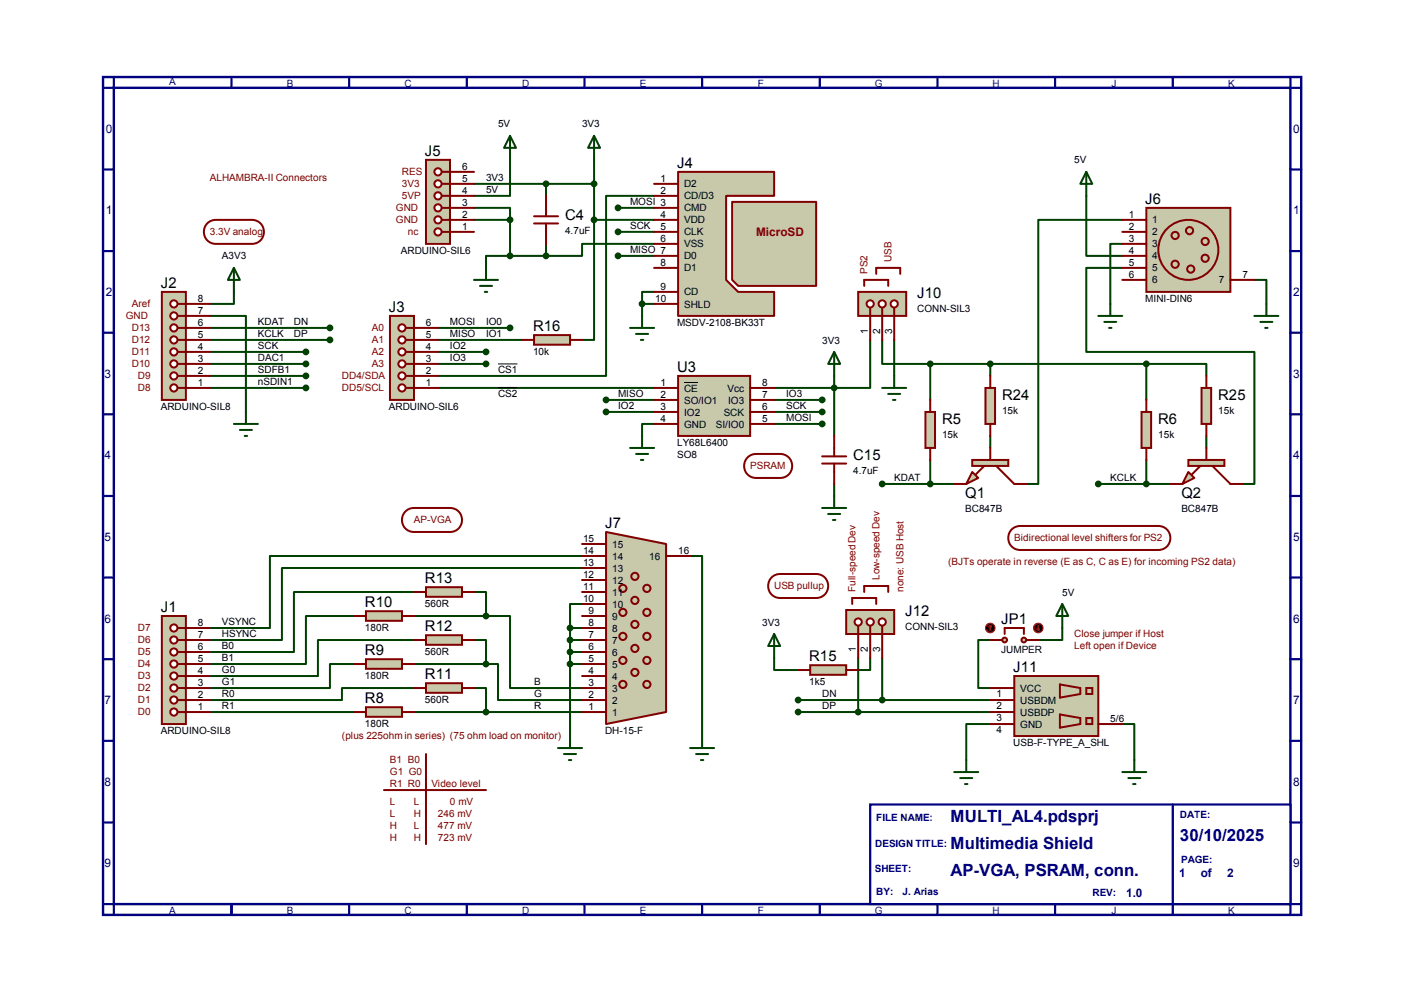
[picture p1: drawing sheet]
<svg xmlns="http://www.w3.org/2000/svg" width="297mm" height="210mm" viewBox="0 0 297 210" stroke-linecap="round" stroke-linejoin="round" font-family="sans-serif">
<path d="M21.8 16.3h253.5v177.3h-253.5zM24.1 18.6h248.9v172.7h-248.9z" fill="none" stroke="#000080" stroke-width=".51"/>
<path d="M24.1 16.3v2.3h-2.3M49 16.3v2.3" fill="none" stroke="#000080" stroke-width=".47"/>
<path d="M184.1 170.2h88.9v21.1h-88.9z" fill="#fff"/>
<g fill="none" stroke="#000080" stroke-width=".47">
<path d="M73.9 16.3v2.3M98.8 16.3v2.3M123.7 16.3v2.3M148.5 16.3v2.3M173.4 16.3v2.3M198.3 16.3v2.3M223.2 16.3v2.3M248.1 16.3v2.3M273 16.3v2.3h2.3M21.8 35.9h2.3M273 35.9h2.3M21.8 53.1h2.3"/>
<path d="M273 53.1h2.3M21.8 70.4h2.3M273 70.4h2.3M21.8 87.7h2.3M273 87.7h2.3M21.8 104.9h2.3M273 104.9h2.3M21.8 122.2h2.3M21.8 139.5h2.3M273 122.2h2.3M273 139.5h2.3M21.8 156.8h2.3"/>
<path d="M273 156.8h2.3M21.8 174h2.3M184.1 170.2h88.9v21.1h-88.9zM248.1 170.2v23.4M273 174h2.3M21.8 191.3h2.3v2.3M49 191.3v2.3M73.9 191.3v2.3M98.8 191.3v2.3M123.7 191.3v2.3M148.5 191.3v2.3M173.4 191.3v2.3"/>
<path d="M198.3 191.3v2.3M223.2 191.3v2.3M275.3 191.3h-2.3v2.3"/>
</g>
<g fill="none" stroke="#004000" stroke-width=".42">
<path d="M100.3 38.9h25.4M107.9 33.8v7.6h-7.6M115.5 38.9v2.5M125.7 33.8v12.7M100.3 44h7.6v2.5M100.3 46.5h7.6M107.9 54.1h-5.1v2.6M107.9 54.1h7.6M107.9 46.5v7.6M115.5 51.6v2.5M125.7 46.5v25.4h-2.6M125.7 46.5h12.7"/>
<path d="M130.8 44h7.6M130.8 49.1h7.6M130.8 54.1h7.6M138.4 41.4h-10.2v38.1h-35.5M138.4 51.6h-15.3v2.5h-7.6M229.8 41.4v12.7h7.6M237.4 51.6h-2.5v12.7M237.4 46.5h-17.7v55.9h-2.6M237.4 56.7h-7.6v17.8h35.6v27.9h-2.6M265.4 59.2h2.5v5.1M44.4 66.8h7.6v20.4M44.4 79.5h20.3"/>
<path d="M44.4 77h20.3M44.4 69.4h25.4M44.4 71.9h25.4M44.4 74.5h20.3M49.5 61.8v2.5h-5.1M92.7 77h10.1M92.7 69.4h15.2M92.7 71.9h17.7M92.7 74.5h10.1M135.8 64.3v2.5M135.8 64.3h2.6M138.4 61.8h-2.6v2.5"/>
<path d="M176.5 79.5v12.7M184.1 71.9v10.2h-20.3M186.6 71.9v5.1h10.2M189.2 71.9v7.6M196.8 77h45.7M196.8 77v7.6M209.5 77v2.5M242.5 77h12.7v2.5M242.5 77v7.6M44.4 82.1h20.3M92.7 82.1h45.7M128.2 84.6h10.2"/>
<path d="M128.2 87.2h10.2M138.4 89.7h-2.6v2.5M163.8 84.6h10.1M163.8 89.7h10.1M163.8 87.2h10.1M196.8 97.3v5.1M209.5 92.2v2.6M242.5 97.3v5.1M255.2 92.2v2.6M123.1 117.6h-66v15.3h-12.7M146 117.6h2.5v38.1M176.5 102.4v2.5"/>
<path d="M186.6 102.4h15.3M232.4 102.4h15.2M74.9 130.3h-10.2v10.2h-20.3M87.6 135.4h-20.3v7.6h-22.9M87.6 125.3h-25.4v12.7h-17.8M87.6 130.3h15.2M100.3 135.4h2.5v5.1M100.3 125.3h2.5v5M102.8 130.3h5.1v15.3h15.2M120.6 132.9h2.5M120.6 132.9v22.8M120.6 135.4h2.5"/>
<path d="M120.6 138h2.5M123.1 120.2h-63.5v15.2h-15.2M123.1 127.8h-2.5v5.1M163.8 139.2v2.6h5.1M181.6 139.2v11.5M184.1 139.2v2.6h-2.5M186.6 139.2v8.9M209.5 135.4h-2.5v10.2h2.5M224.7 132.9v2.5h-5M44.4 150.7h30.5M74.9 140.5h-5.1v5.1h-25.4M87.6 145.6h-15.3v2.5h-27.9"/>
<path d="M87.6 150.7h35.5M87.6 140.5h15.2M100.3 145.6h2.5v5.1M102.8 140.5h2.6v7.6h17.7M120.6 140.5h2.5M168.9 150.7h40.6M168.9 148.1h40.6M209.5 153.2h-5.1v7.6M237.4 153.2h2.6v7.6"/>
</g>
<path d="M105.4 77h4.1M105.4 82.1h4.1" fill="none" stroke="#010101" stroke-width=".21"/>
<path d="M34.2 130.3h5.1v22.9h-5.1z" fill="#c8c8aa"/>
<path d="M34.2 130.3h5.1v22.9h-5.1zM37.5 150.7h1.8" fill="none" stroke="#800000" stroke-width=".42"/>
<circle cx="36.8" cy="150.7" r=".76" fill="#fff"/>
<g fill="none" stroke="#800000" stroke-width=".42">
<path d="M37.5 148.1h1.8"/>
<circle cx="36.8" cy="150.7" r=".76"/>
</g>
<circle cx="36.8" cy="148.1" r=".76" fill="#fff"/>
<g fill="none" stroke="#800000" stroke-width=".42">
<path d="M37.5 145.6h1.8"/>
<circle cx="36.8" cy="148.1" r=".76"/>
</g>
<circle cx="36.8" cy="145.6" r=".76" fill="#fff"/>
<g fill="none" stroke="#800000" stroke-width=".42">
<path d="M37.5 143h1.8"/>
<circle cx="36.8" cy="145.6" r=".76"/>
</g>
<circle cx="36.8" cy="143" r=".76" fill="#fff"/>
<g fill="none" stroke="#800000" stroke-width=".42">
<path d="M37.5 140.5h1.8"/>
<circle cx="36.8" cy="143" r=".76"/>
</g>
<circle cx="36.8" cy="140.5" r=".76" fill="#fff"/>
<g fill="none" stroke="#800000" stroke-width=".42">
<path d="M37.5 138h1.8"/>
<circle cx="36.8" cy="140.5" r=".76"/>
</g>
<circle cx="36.8" cy="138" r=".76" fill="#fff"/>
<g fill="none" stroke="#800000" stroke-width=".42">
<path d="M37.5 135.4h1.8"/>
<circle cx="36.8" cy="138" r=".76"/>
</g>
<circle cx="36.8" cy="135.4" r=".76" fill="#fff"/>
<g fill="none" stroke="#800000" stroke-width=".42">
<path d="M37.5 132.9h1.8"/>
<circle cx="36.8" cy="135.4" r=".76"/>
</g>
<circle cx="36.8" cy="132.9" r=".76" fill="#fff"/>
<g fill="none" stroke="#800000" stroke-width=".42">
<path d="M39.3 138h5.1M39.3 135.4h5.1M39.3 132.9h5.1M39.3 150.7h5.1M39.3 148.1h5.1M39.3 145.6h5.1M39.3 143h5.1M39.3 140.5h5.1"/>
<circle cx="36.8" cy="132.9" r=".76"/>
</g>
<path d="M34.2 61.8h5.1v22.8h-5.1z" fill="#c8c8aa"/>
<path d="M34.2 61.8h5.1v22.8h-5.1zM37.5 82.1h1.8" fill="none" stroke="#800000" stroke-width=".42"/>
<circle cx="36.8" cy="82.1" r=".76" fill="#fff"/>
<g fill="none" stroke="#800000" stroke-width=".42">
<path d="M37.5 79.5h1.8"/>
<circle cx="36.8" cy="82.1" r=".76"/>
</g>
<circle cx="36.8" cy="79.5" r=".76" fill="#fff"/>
<g fill="none" stroke="#800000" stroke-width=".42">
<path d="M37.5 77h1.8"/>
<circle cx="36.8" cy="79.5" r=".76"/>
</g>
<circle cx="36.8" cy="77" r=".76" fill="#fff"/>
<g fill="none" stroke="#800000" stroke-width=".42">
<path d="M37.5 74.5h1.8"/>
<circle cx="36.8" cy="77" r=".76"/>
</g>
<circle cx="36.8" cy="74.5" r=".76" fill="#fff"/>
<g fill="none" stroke="#800000" stroke-width=".42">
<path d="M37.5 71.9h1.8"/>
<circle cx="36.8" cy="74.5" r=".76"/>
</g>
<circle cx="36.8" cy="71.9" r=".76" fill="#fff"/>
<g fill="none" stroke="#800000" stroke-width=".42">
<path d="M37.5 69.4h1.8"/>
<circle cx="36.8" cy="71.9" r=".76"/>
</g>
<circle cx="36.8" cy="69.4" r=".76" fill="#fff"/>
<g fill="none" stroke="#800000" stroke-width=".42">
<path d="M37.5 66.8h1.8"/>
<circle cx="36.8" cy="69.4" r=".76"/>
</g>
<circle cx="36.8" cy="66.8" r=".76" fill="#fff"/>
<g fill="none" stroke="#800000" stroke-width=".42">
<path d="M37.5 64.3h1.8"/>
<circle cx="36.8" cy="66.8" r=".76"/>
</g>
<circle cx="36.8" cy="64.3" r=".76" fill="#fff"/>
<g fill="none" stroke="#800000" stroke-width=".42">
<path d="M39.3 79.5h5.1M39.3 77h5.1M39.3 74.5h5.1M39.3 71.9h5.1M39.3 69.4h5.1M39.3 66.8h5.1M39.3 64.3h5.1M39.3 82.1h5.1"/>
<circle cx="36.8" cy="64.3" r=".76"/>
</g>
<path d="M77.4 149.6h7.6v2.1h-7.6z" fill="#c8c8aa"/>
<path d="M74.9 150.7h2.5M77.4 149.6h7.6v2.1h-7.6zM85 150.7h2.6" fill="none" stroke="#800000" stroke-width=".42"/>
<path d="M77.4 139.5h7.6v2h-7.6z" fill="#c8c8aa"/>
<path d="M77.4 139.5h7.6v2h-7.6zM74.9 140.5h2.5M85 140.5h2.6" fill="none" stroke="#800000" stroke-width=".42"/>
<path d="M77.4 129.3h7.6v2.1h-7.6z" fill="#c8c8aa"/>
<path d="M74.9 130.3h2.5M77.4 129.3h7.6v2.1h-7.6zM85 130.3h2.6" fill="none" stroke="#800000" stroke-width=".42"/>
<path d="M90.1 144.6h7.6v2h-7.6z" fill="#c8c8aa"/>
<path d="M87.6 145.6h2.5M90.1 144.6h7.6v2h-7.6zM97.7 145.6h2.6" fill="none" stroke="#800000" stroke-width=".42"/>
<path d="M90.1 134.4h7.6v2h-7.6z" fill="#c8c8aa"/>
<path d="M87.6 135.4h2.5M90.1 134.4h7.6v2h-7.6zM97.7 135.4h2.6" fill="none" stroke="#800000" stroke-width=".42"/>
<path d="M90.1 124.2h7.6v2.1h-7.6z" fill="#c8c8aa"/>
<path d="M87.6 125.3h2.5M90.1 124.2h7.6v2.1h-7.6zM97.7 125.3h2.6" fill="none" stroke="#800000" stroke-width=".42"/>
<path d="M128.2 112.6l12.7 2.5v35.6l-12.7 2.5z" fill="#c8c8aa"/>
<path d="M128.2 112.6l12.7 2.5v35.6l-12.7 2.5z" fill="none" stroke="#800000" stroke-width=".42"/>
<circle cx="131.8" cy="124.5" r=".76" fill="#c8c8aa"/>
<circle cx="131.8" cy="124.5" r=".76" fill="none" stroke="#800000" stroke-width=".42"/>
<circle cx="131.8" cy="129.6" r=".76" fill="#c8c8aa"/>
<circle cx="131.8" cy="129.6" r=".76" fill="none" stroke="#800000" stroke-width=".42"/>
<circle cx="131.8" cy="134.7" r=".76" fill="#c8c8aa"/>
<circle cx="131.8" cy="134.7" r=".76" fill="none" stroke="#800000" stroke-width=".42"/>
<circle cx="131.8" cy="139.7" r=".76" fill="#c8c8aa"/>
<circle cx="131.8" cy="139.7" r=".76" fill="none" stroke="#800000" stroke-width=".42"/>
<circle cx="131.8" cy="144.8" r=".76" fill="#c8c8aa"/>
<circle cx="131.8" cy="144.8" r=".76" fill="none" stroke="#800000" stroke-width=".42"/>
<circle cx="134.3" cy="142.3" r=".76" fill="#c8c8aa"/>
<circle cx="134.3" cy="142.3" r=".76" fill="none" stroke="#800000" stroke-width=".42"/>
<circle cx="134.3" cy="137.2" r=".76" fill="#c8c8aa"/>
<circle cx="134.3" cy="137.2" r=".76" fill="none" stroke="#800000" stroke-width=".42"/>
<circle cx="134.3" cy="132.1" r=".76" fill="#c8c8aa"/>
<circle cx="134.3" cy="132.1" r=".76" fill="none" stroke="#800000" stroke-width=".42"/>
<circle cx="134.3" cy="127" r=".76" fill="#c8c8aa"/>
<circle cx="134.3" cy="127" r=".76" fill="none" stroke="#800000" stroke-width=".42"/>
<circle cx="134.3" cy="122" r=".76" fill="#c8c8aa"/>
<circle cx="134.3" cy="122" r=".76" fill="none" stroke="#800000" stroke-width=".42"/>
<circle cx="136.9" cy="144.8" r=".76" fill="#c8c8aa"/>
<circle cx="136.9" cy="144.8" r=".76" fill="none" stroke="#800000" stroke-width=".42"/>
<circle cx="136.9" cy="139.7" r=".76" fill="#c8c8aa"/>
<circle cx="136.9" cy="139.7" r=".76" fill="none" stroke="#800000" stroke-width=".42"/>
<circle cx="136.9" cy="134.7" r=".76" fill="#c8c8aa"/>
<circle cx="136.9" cy="134.7" r=".76" fill="none" stroke="#800000" stroke-width=".42"/>
<circle cx="136.9" cy="129.6" r=".76" fill="#c8c8aa"/>
<circle cx="136.9" cy="129.6" r=".76" fill="none" stroke="#800000" stroke-width=".42"/>
<circle cx="136.9" cy="124.5" r=".76" fill="#c8c8aa"/>
<g fill="none" stroke="#800000" stroke-width=".42">
<path d="M123.1 117.6h5.1M123.1 115.1h5.1M140.9 117.6h5.1M123.1 138h5.1M123.1 135.4h5.1M123.1 132.9h5.1M123.1 130.3h5.1M123.1 127.8h5.1M123.1 125.3h5.1M123.1 122.7h5.1M123.1 120.2h5.1M123.1 150.7h5.1"/>
<path d="M123.1 148.1h5.1M123.1 145.6h5.1M123.1 143h5.1M123.1 140.5h5.1"/>
<circle cx="136.9" cy="124.5" r=".76"/>
</g>
<circle cx="102.8" cy="150.7" r=".51" fill="#004000"/>
<circle cx="102.8" cy="150.7" r=".51" fill="none" stroke="#004000" stroke-width=".42"/>
<circle cx="102.8" cy="140.5" r=".51" fill="#004000"/>
<circle cx="102.8" cy="140.5" r=".51" fill="none" stroke="#004000" stroke-width=".42"/>
<circle cx="102.8" cy="130.3" r=".51" fill="#004000"/>
<g fill="none" stroke="#004000" stroke-width=".42">
<path d="M118.1 158.3h5M119.3 159.6h2.6M120.6 155.7v2.6M120.4 160.8h.5"/>
<circle cx="102.8" cy="130.3" r=".51"/>
</g>
<circle cx="120.6" cy="132.9" r=".51" fill="#004000"/>
<circle cx="120.6" cy="132.9" r=".51" fill="none" stroke="#004000" stroke-width=".42"/>
<circle cx="120.6" cy="135.4" r=".51" fill="#004000"/>
<circle cx="120.6" cy="135.4" r=".51" fill="none" stroke="#004000" stroke-width=".42"/>
<circle cx="120.6" cy="138" r=".51" fill="#004000"/>
<circle cx="120.6" cy="138" r=".51" fill="none" stroke="#004000" stroke-width=".42"/>
<circle cx="120.6" cy="140.5" r=".51" fill="#004000"/>
<g fill="none" stroke="#004000" stroke-width=".42">
<path d="M49.5 56.7l1.3 2.5h-2.6zM49.5 56.7v5.1M49.5 89.7h5.1M50.8 91h2.5M51.8 92.2h.5M52 87.2v2.5M146 158.3h5.1M147.3 159.6h2.5M148.5 155.7v2.6M148.3 160.8h.5"/>
<circle cx="120.6" cy="140.5" r=".51"/>
</g>
<circle cx="64.7" cy="82.1" r=".51" fill="#004000"/>
<circle cx="64.7" cy="82.1" r=".51" fill="none" stroke="#004000" stroke-width=".42"/>
<circle cx="64.7" cy="79.5" r=".51" fill="#004000"/>
<circle cx="64.7" cy="79.5" r=".51" fill="none" stroke="#004000" stroke-width=".42"/>
<path d="M43.7 47.5a2.52 2.52 0 0 1 2-1h7.6a2.54 2.54 0 0 1 2.5 2.6 2.54 2.54 0 0 1-2.5 2.5h-7.6a2.55 2.55 0 0 1-2.3-1.4 2.55 2.55 0 0 1 .3-2.7zM86 108l1-.5h.6h7.6a2.54 2.54 0 0 1 2.5 2.5 2.54 2.54 0 0 1-2.5 2.6h-7.6a2.55 2.55 0 0 1-2.4-1.7 2.55 2.55 0 0 1 .8-2.9z" fill="none" stroke="#800000" stroke-width=".42"/>
<path d="M82.5 66.8h5.1v17.8h-5.1z" fill="#c8c8aa"/>
<path d="M82.5 66.8h5.1v17.8h-5.1zM85.8 82.1h1.8" fill="none" stroke="#800000" stroke-width=".42"/>
<circle cx="85" cy="82.1" r=".76" fill="#fff"/>
<g fill="none" stroke="#800000" stroke-width=".42">
<path d="M85.8 79.5h1.8"/>
<circle cx="85" cy="82.1" r=".76"/>
</g>
<circle cx="85" cy="79.5" r=".76" fill="#fff"/>
<g fill="none" stroke="#800000" stroke-width=".42">
<path d="M85.8 77h1.8"/>
<circle cx="85" cy="79.5" r=".76"/>
</g>
<circle cx="85" cy="77" r=".76" fill="#fff"/>
<g fill="none" stroke="#800000" stroke-width=".42">
<path d="M85.8 74.5h1.8"/>
<circle cx="85" cy="77" r=".76"/>
</g>
<circle cx="85" cy="74.5" r=".76" fill="#fff"/>
<g fill="none" stroke="#800000" stroke-width=".42">
<path d="M85.8 71.9h1.8"/>
<circle cx="85" cy="74.5" r=".76"/>
</g>
<circle cx="85" cy="71.9" r=".76" fill="#fff"/>
<g fill="none" stroke="#800000" stroke-width=".42">
<path d="M85.8 69.4h1.8"/>
<circle cx="85" cy="71.9" r=".76"/>
</g>
<circle cx="85" cy="69.4" r=".76" fill="#fff"/>
<g fill="none" stroke="#800000" stroke-width=".42">
<path d="M87.6 79.5h5.1M87.6 77h5.1M87.6 74.5h5.1M87.6 71.9h5.1M87.6 69.4h5.1M87.6 82.1h5.1"/>
<circle cx="85" cy="69.4" r=".76"/>
</g>
<path d="M143.5 36.4h20.3v5h-10.2v17.8l2.6 2.6h7.6v5h-20.3z" fill="#c8c8aa"/>
<path d="M143.5 36.4h20.3v5h-10.2v17.8l2.6 2.6h7.6v5h-20.3z" fill="none" stroke="#800000" stroke-width=".42"/>
<path d="M154.9 42.7h17.8v17.8h-16.5l-1.3-1.3z" fill="#c8c8aa"/>
<path d="M138.4 38.9h5.1M138.4 41.4h5.1M138.4 44h5.1M138.4 46.5h5.1M138.4 49.1h5.1M138.4 51.6h5.1M138.4 54.1h5.1M138.4 56.7h5.1M154.9 42.7h17.8v17.8h-16.5l-1.3-1.3zM138.4 61.8h5.1M138.4 64.3h5.1" fill="none" stroke="#800000" stroke-width=".42"/>
<path d="M90.1 33.8h5.1v17.8h-5.1z" fill="#c8c8aa"/>
<path d="M90.1 33.8h5.1v17.8h-5.1zM93.4 49.1h1.8" fill="none" stroke="#800000" stroke-width=".42"/>
<circle cx="92.7" cy="49.1" r=".76" fill="#fff"/>
<g fill="none" stroke="#800000" stroke-width=".42">
<path d="M93.4 46.5h1.8"/>
<circle cx="92.7" cy="49.1" r=".76"/>
</g>
<circle cx="92.7" cy="46.5" r=".76" fill="#fff"/>
<g fill="none" stroke="#800000" stroke-width=".42">
<path d="M93.4 44h1.8"/>
<circle cx="92.7" cy="46.5" r=".76"/>
</g>
<circle cx="92.7" cy="44" r=".76" fill="#fff"/>
<g fill="none" stroke="#800000" stroke-width=".42">
<path d="M93.4 41.4h1.8"/>
<circle cx="92.7" cy="44" r=".76"/>
</g>
<circle cx="92.7" cy="41.4" r=".76" fill="#fff"/>
<g fill="none" stroke="#800000" stroke-width=".42">
<path d="M93.4 38.9h1.8"/>
<circle cx="92.7" cy="41.4" r=".76"/>
</g>
<circle cx="92.7" cy="38.9" r=".76" fill="#fff"/>
<g fill="none" stroke="#800000" stroke-width=".42">
<path d="M93.4 36.4h1.8"/>
<circle cx="92.7" cy="38.9" r=".76"/>
</g>
<circle cx="92.7" cy="36.4" r=".76" fill="#fff"/>
<g fill="none" stroke="#800000" stroke-width=".42">
<path d="M95.2 38.9h5.1M95.2 36.4h5.1M95.2 49.1h5.1M95.2 46.5h5.1M95.2 44h5.1M95.2 41.4h5.1M113 45.8h5.1M113 47.3h5.1M115.5 41.4v4.4M115.5 47.3v4.3"/>
<circle cx="92.7" cy="36.4" r=".76"/>
</g>
<path d="M100.3 59.2h5.1M102.8 56.7v2.5M101.6 60.5h2.5M102.6 61.8h.5" fill="none" stroke="#004000" stroke-width=".42"/>
<circle cx="115.5" cy="38.9" r=".51" fill="#004000"/>
<circle cx="115.5" cy="38.9" r=".51" fill="none" stroke="#004000" stroke-width=".42"/>
<circle cx="115.5" cy="54.1" r=".51" fill="#004000"/>
<circle cx="115.5" cy="54.1" r=".51" fill="none" stroke="#004000" stroke-width=".42"/>
<path d="M242.5 44h17.8v17.8h-17.8z" fill="#c8c8aa"/>
<path d="M242.5 44h17.8v17.8h-17.8z" fill="none" stroke="#800000" stroke-width=".42"/>
<circle cx="251.4" cy="52.9" r="6.3" fill="#c8c8aa"/>
<circle cx="251.4" cy="52.9" r="6.3" fill="none" stroke="#800000" stroke-width=".42"/>
<circle cx="255" cy="51.1" r=".76" fill="#c8c8aa"/>
<circle cx="255" cy="51.1" r=".76" fill="none" stroke="#800000" stroke-width=".42"/>
<circle cx="255" cy="54.6" r=".76" fill="#c8c8aa"/>
<circle cx="255" cy="54.6" r=".76" fill="none" stroke="#800000" stroke-width=".42"/>
<circle cx="251.7" cy="48.8" r=".76" fill="#c8c8aa"/>
<circle cx="251.7" cy="48.8" r=".76" fill="none" stroke="#800000" stroke-width=".42"/>
<circle cx="251.9" cy="56.9" r=".76" fill="#c8c8aa"/>
<circle cx="251.9" cy="56.9" r=".76" fill="none" stroke="#800000" stroke-width=".42"/>
<circle cx="248.6" cy="49.8" r=".76" fill="#c8c8aa"/>
<circle cx="248.6" cy="49.8" r=".76" fill="none" stroke="#800000" stroke-width=".42"/>
<circle cx="248.6" cy="55.9" r=".76" fill="#c8c8aa"/>
<g fill="none" stroke="#800000" stroke-width=".42">
<path d="M237.4 46.5h5.1M237.4 49.1h5.1M237.4 51.6h5.1M237.4 54.1h5.1M237.4 56.7h5.1M237.4 59.2h5.1M260.3 59.2h5.1"/>
<circle cx="248.6" cy="55.9" r=".76"/>
</g>
<path d="M195.8 87.2h2v7.6h-2z" fill="#c8c8aa"/>
<path d="M195.8 87.2h2v7.6h-2zM196.8 84.6v2.6M196.8 94.8v2.5" fill="none" stroke="#800000" stroke-width=".42"/>
<path d="M232.4 66.8h5M233.6 68.1h2.6M234.7 69.4h.5M234.9 64.3v2.5M265.4 66.8h5.1M266.7 68.1h2.5M267.7 69.4h.5M267.9 64.3v2.5" fill="none" stroke="#004000" stroke-width=".42"/>
<circle cx="130.8" cy="44" r=".51" fill="#004000"/>
<circle cx="130.8" cy="44" r=".51" fill="none" stroke="#004000" stroke-width=".42"/>
<circle cx="130.8" cy="49.1" r=".51" fill="#004000"/>
<circle cx="130.8" cy="49.1" r=".51" fill="none" stroke="#004000" stroke-width=".42"/>
<circle cx="130.8" cy="54.1" r=".51" fill="#004000"/>
<circle cx="130.8" cy="54.1" r=".51" fill="none" stroke="#004000" stroke-width=".42"/>
<circle cx="64.7" cy="77" r=".51" fill="#004000"/>
<circle cx="64.7" cy="77" r=".51" fill="none" stroke="#004000" stroke-width=".42"/>
<circle cx="69.8" cy="69.4" r=".51" fill="#004000"/>
<circle cx="69.8" cy="69.4" r=".51" fill="none" stroke="#004000" stroke-width=".42"/>
<circle cx="69.8" cy="71.9" r=".51" fill="#004000"/>
<circle cx="69.8" cy="71.9" r=".51" fill="none" stroke="#004000" stroke-width=".42"/>
<circle cx="107.9" cy="46.5" r=".51" fill="#004000"/>
<circle cx="107.9" cy="46.5" r=".51" fill="none" stroke="#004000" stroke-width=".42"/>
<circle cx="64.7" cy="74.5" r=".51" fill="#004000"/>
<circle cx="64.7" cy="74.5" r=".51" fill="none" stroke="#004000" stroke-width=".42"/>
<path d="M205.7 99.9l1.3 1.2-2.6 1.3z" fill="#c8c8aa"/>
<path d="M205.7 99.9l1.3 1.2-2.6 1.3z" fill="none" stroke="#800000" stroke-width=".42"/>
<path d="M205.7 97.3h7.6v1.3h-7.6z" fill="#c8c8aa"/>
<path d="M205.7 97.3h7.6v1.3h-7.6zM208.2 98.6l-1.7 1.8M209.5 94.8v2.5M210.8 98.6l3.8 3.8h2.5M201.9 102.4h2.5" fill="none" stroke="#800000" stroke-width=".42"/>
<circle cx="186.6" cy="102.4" r=".51" fill="#004000"/>
<circle cx="186.6" cy="102.4" r=".51" fill="none" stroke="#004000" stroke-width=".42"/>
<path d="M208.5 82.1h2v7.6h-2z" fill="#c8c8aa"/>
<path d="M209.5 79.5v2.6M208.5 82.1h2v7.6h-2zM209.5 89.7v2.5" fill="none" stroke="#800000" stroke-width=".42"/>
<path d="M241.5 87.2h2v7.6h-2z" fill="#c8c8aa"/>
<path d="M241.5 87.2h2v7.6h-2zM242.5 84.6v2.6M242.5 94.8v2.5" fill="none" stroke="#800000" stroke-width=".42"/>
<path d="M251.4 99.9l1.3 1.2-2.6 1.3z" fill="#c8c8aa"/>
<path d="M251.4 99.9l1.3 1.2-2.6 1.3z" fill="none" stroke="#800000" stroke-width=".42"/>
<path d="M251.4 97.3h7.6v1.3h-7.6z" fill="#c8c8aa"/>
<path d="M251.4 97.3h7.6v1.3h-7.6zM254 98.6l-1.8 1.8M255.2 94.8v2.5M256.5 98.6l3.8 3.8h2.5M247.6 102.4h2.5" fill="none" stroke="#800000" stroke-width=".42"/>
<circle cx="232.4" cy="102.4" r=".51" fill="#004000"/>
<circle cx="232.4" cy="102.4" r=".51" fill="none" stroke="#004000" stroke-width=".42"/>
<path d="M254.2 82.1h2v7.6h-2z" fill="#c8c8aa"/>
<path d="M255.2 79.5v2.6M254.2 82.1h2v7.6h-2zM255.2 89.7v2.5" fill="none" stroke="#800000" stroke-width=".42"/>
<circle cx="125.7" cy="38.9" r=".51" fill="#004000"/>
<circle cx="125.7" cy="38.9" r=".51" fill="none" stroke="#004000" stroke-width=".42"/>
<circle cx="209.5" cy="77" r=".51" fill="#004000"/>
<circle cx="209.5" cy="77" r=".51" fill="none" stroke="#004000" stroke-width=".42"/>
<circle cx="242.5" cy="77" r=".51" fill="#004000"/>
<circle cx="242.5" cy="77" r=".51" fill="none" stroke="#004000" stroke-width=".42"/>
<path d="M143.5 79.5h15.2v12.7h-15.2z" fill="#c8c8aa"/>
<path d="M143.5 79.5h15.2v12.7h-15.2zM138.4 82.1h5.1M138.4 84.6h5.1M138.4 87.2h5.1M138.4 89.7h5.1M158.7 82.1h5.1M158.7 84.6h5.1M158.7 87.2h5.1M158.7 89.7h5.1" fill="none" stroke="#800000" stroke-width=".42"/>
<path d="M144.7 80.9h3" fill="none" stroke="#010101" stroke-width=".21"/>
<circle cx="128.2" cy="84.6" r=".51" fill="#004000"/>
<circle cx="128.2" cy="84.6" r=".51" fill="none" stroke="#004000" stroke-width=".42"/>
<circle cx="107.9" cy="69.4" r=".51" fill="#004000"/>
<circle cx="107.9" cy="69.4" r=".51" fill="none" stroke="#004000" stroke-width=".42"/>
<circle cx="173.9" cy="89.7" r=".51" fill="#004000"/>
<circle cx="173.9" cy="89.7" r=".51" fill="none" stroke="#004000" stroke-width=".42"/>
<circle cx="128.2" cy="87.2" r=".51" fill="#004000"/>
<circle cx="128.2" cy="87.2" r=".51" fill="none" stroke="#004000" stroke-width=".42"/>
<circle cx="173.9" cy="84.6" r=".51" fill="#004000"/>
<g fill="none" stroke="#004000" stroke-width=".42">
<path d="M133.3 94.8h5.1M134.6 96.1h2.5M135.6 97.3h.5M135.8 92.2v2.6"/>
<circle cx="173.9" cy="84.6" r=".51"/>
</g>
<circle cx="173.9" cy="87.2" r=".51" fill="#004000"/>
<circle cx="173.9" cy="87.2" r=".51" fill="none" stroke="#004000" stroke-width=".42"/>
<circle cx="102.8" cy="74.5" r=".51" fill="#004000"/>
<circle cx="102.8" cy="74.5" r=".51" fill="none" stroke="#004000" stroke-width=".42"/>
<circle cx="102.8" cy="77" r=".51" fill="#004000"/>
<circle cx="102.8" cy="77" r=".51" fill="none" stroke="#004000" stroke-width=".42"/>
<path d="M158 97a2.52 2.52 0 0 1 2-.9h5.1a2.54 2.54 0 0 1 2.5 2.5 2.54 2.54 0 0 1-2.5 2.5h-5.1a2.55 2.55 0 0 1-2.3-1.4 2.55 2.55 0 0 1 .3-2.7z" fill="none" stroke="#800000" stroke-width=".42"/>
<path d="M181.6 61.8h10.1v5h-10.1z" fill="#c8c8aa"/>
<path d="M181.6 61.8h10.1v5h-10.1zM184.1 65.1v1.7" fill="none" stroke="#800000" stroke-width=".42"/>
<circle cx="184.1" cy="64.3" r=".76" fill="#fff"/>
<g fill="none" stroke="#800000" stroke-width=".42">
<path d="M186.6 65.1v1.7"/>
<circle cx="184.1" cy="64.3" r=".76"/>
</g>
<circle cx="186.6" cy="64.3" r=".76" fill="#fff"/>
<g fill="none" stroke="#800000" stroke-width=".42">
<path d="M189.2 65.1v1.7"/>
<circle cx="186.6" cy="64.3" r=".76"/>
</g>
<circle cx="189.2" cy="64.3" r=".76" fill="#fff"/>
<g fill="none" stroke="#800000" stroke-width=".42">
<path d="M185.4 58v-1.3h5.1v1.3M182.8 60.5v-1.3h5.1v1.3M184.1 66.8v5.1M186.6 66.8v5.1M189.2 66.8v5.1M173.9 96.6h5.1M173.9 98.1h5.1M176.5 92.2v4.4M176.5 98.1v4.3"/>
<circle cx="189.2" cy="64.3" r=".76"/>
</g>
<path d="M189.2 79.5v2.6M186.6 82.1h5.1M187.9 83.4h2.6M188.9 84.6h.5M173.9 107.5h5.1M175.2 108.8h2.6M176.2 110h.5M176.5 104.9v2.6" fill="none" stroke="#004000" stroke-width=".42"/>
<circle cx="176.5" cy="82.1" r=".51" fill="#004000"/>
<g fill="none" stroke="#004000" stroke-width=".42">
<path d="M107.9 28.7l1.3 2.6h-2.6zM107.9 28.7v5.1M125.7 28.7l1.3 2.6h-2.6zM125.7 28.7v5.1M229.8 36.4l1.3 2.5h-2.5zM229.8 36.4v5M176.5 74.5l1.3 2.5h-2.6zM176.5 74.5v5"/>
<circle cx="176.5" cy="82.1" r=".51"/>
</g>
<circle cx="196.8" cy="77" r=".51" fill="#004000"/>
<circle cx="196.8" cy="77" r=".51" fill="none" stroke="#004000" stroke-width=".42"/>
<path d="M214.6 143h17.8v12.7h-17.8z" fill="#c8c8aa"/>
<path d="M214.6 143h17.8v12.7h-17.8z" fill="none" stroke="#800000" stroke-width=".42"/>
<path d="M229.8 145.6h1.3v1.3h-1.3z" fill="#c8c8aa"/>
<path d="M229.8 145.6h1.3v1.3h-1.3z" fill="none" stroke="#800000" stroke-width=".42"/>
<path d="M229.8 151.9h1.3v1.3h-1.3z" fill="#c8c8aa"/>
<path d="M209.5 153.2h5.1M209.5 148.1h5.1M209.5 145.6h5.1M209.5 150.7h5.1M224.2 144.8l4.4 .8v1.3l-4.4 .7zM224.2 151.2l4.4 .7v1.3l-4.4 .8zM229.8 151.9h1.3v1.3h-1.3zM232.4 153.2h5" fill="none" stroke="#800000" stroke-width=".42"/>
<path d="M224.7 127.8l1.3 2.5h-2.5zM224.7 127.8v5.1M201.9 163.4h5.1M203.2 164.6h2.5M204.2 165.9h.5M204.4 160.8v2.6M237.4 163.4h5.1M238.7 164.6h2.6M239.7 165.9h.5M240 160.8v2.6" fill="none" stroke="#004000" stroke-width=".42"/>
<circle cx="168.9" cy="148.1" r=".51" fill="#004000"/>
<circle cx="168.9" cy="148.1" r=".51" fill="none" stroke="#004000" stroke-width=".42"/>
<circle cx="168.9" cy="150.7" r=".51" fill="#004000"/>
<circle cx="168.9" cy="150.7" r=".51" fill="none" stroke="#004000" stroke-width=".42"/>
<path d="M171.4 140.8h7.6v2h-7.6z" fill="#c8c8aa"/>
<path d="M168.9 141.8h2.5M171.4 140.8h7.6v2h-7.6zM179 141.8h2.6" fill="none" stroke="#800000" stroke-width=".42"/>
<path d="M179 129.1h10.2v5.1h-10.2z" fill="#c8c8aa"/>
<path d="M179 129.1h10.2v5.1h-10.2zM181.6 132.4v1.8" fill="none" stroke="#800000" stroke-width=".42"/>
<circle cx="181.6" cy="131.6" r=".76" fill="#fff"/>
<g fill="none" stroke="#800000" stroke-width=".42">
<path d="M184.1 132.4v1.8"/>
<circle cx="181.6" cy="131.6" r=".76"/>
</g>
<circle cx="184.1" cy="131.6" r=".76" fill="#fff"/>
<g fill="none" stroke="#800000" stroke-width=".42">
<path d="M186.6 132.4v1.8"/>
<circle cx="184.1" cy="131.6" r=".76"/>
</g>
<circle cx="186.6" cy="131.6" r=".76" fill="#fff"/>
<g fill="none" stroke="#800000" stroke-width=".42">
<path d="M181.6 134.2v5M184.1 134.2v5M186.6 134.2v5"/>
<circle cx="186.6" cy="131.6" r=".76"/>
</g>
<circle cx="181.6" cy="150.7" r=".51" fill="#004000"/>
<circle cx="181.6" cy="150.7" r=".51" fill="none" stroke="#004000" stroke-width=".42"/>
<circle cx="186.6" cy="148.1" r=".51" fill="#004000"/>
<g fill="none" stroke="#004000" stroke-width=".42">
<path d="M133.3 69.4h5.1M134.6 70.7h2.5M135.6 71.9h.5M135.8 66.8v2.6M163.8 134.2l1.3 2.5h-2.6zM163.8 134.2v5"/>
<circle cx="186.6" cy="148.1" r=".51"/>
</g>
<path d="M180.3 127.8v-1.3h5.1v1.3M182.8 125.3v-1.3h5.1v1.3" fill="none" stroke="#800000" stroke-width=".42"/>
<circle cx="135.8" cy="64.3" r=".51" fill="#004000"/>
<circle cx="135.8" cy="64.3" r=".51" fill="none" stroke="#004000" stroke-width=".42"/>
<path d="M213.9 112.2a2.52 2.52 0 0 1 2-.9h29.2a2.54 2.54 0 0 1 2.5 2.5 2.54 2.54 0 0 1-2.5 2.6h-29.2a2.55 2.55 0 0 1-2.4-1.5 2.55 2.55 0 0 1 .4-2.7zM163.1 122.4a2.52 2.52 0 0 1 2-.9h7.6a2.54 2.54 0 0 1 2.5 2.5 2.54 2.54 0 0 1-2.5 2.5h-7.6a2.55 2.55 0 0 1-2.4-1.4 2.55 2.55 0 0 1 .4-2.7zM81.2 167.2h21.6M90.1 164.6v14" fill="none" stroke="#800000" stroke-width=".42"/>
<circle cx="196.8" cy="102.4" r=".51" fill="#004000"/>
<circle cx="196.8" cy="102.4" r=".51" fill="none" stroke="#004000" stroke-width=".42"/>
<circle cx="242.5" cy="102.4" r=".51" fill="#004000"/>
<circle cx="242.5" cy="102.4" r=".51" fill="none" stroke="#004000" stroke-width=".42"/>
<path d="M90.1 159.6v5M90.1 171v1.3" fill="none" stroke="#800000" stroke-width=".42"/>
<path d="M113 70.9h7.6v2h-7.6z" fill="#c8c8aa"/>
<path d="M110.4 71.9h2.6M113 70.9h7.6v2h-7.6zM120.6 71.9h2.5" fill="none" stroke="#800000" stroke-width=".42"/>
<circle cx="107.9" cy="54.1" r=".51" fill="#004000"/>
<circle cx="107.9" cy="54.1" r=".51" fill="none" stroke="#004000" stroke-width=".42"/>
<circle cx="125.7" cy="46.5" r=".51" fill="#004000"/>
<circle cx="125.7" cy="46.5" r=".51" fill="none" stroke="#004000" stroke-width=".42"/>
<path d="M212.6 134.2v-1.3h4v1.3" fill="none" stroke="#800000" stroke-width=".42"/>
<circle cx="212.6" cy="135.4" r=".51" fill="#c8c8aa"/>
<circle cx="212.6" cy="135.4" r=".51" fill="none" stroke="#800000" stroke-width=".42"/>
<circle cx="216.6" cy="135.4" r=".51" fill="#c8c8aa"/>
<g fill="none" stroke="#800000" stroke-width=".42">
<path d="M209.5 135.4h2.5M217.1 135.4h2.6"/>
<circle cx="216.6" cy="135.4" r=".51"/>
</g>
<circle cx="209.5" cy="132.9" r="1.02" fill="#400000"/>
<g fill="none" stroke="#f00" stroke-width=".21">
<path d="M209.5 132.4l-.2 .2M209.5 132.4l.3 .2M209.5 132.4v1"/>
<circle cx="209.5" cy="132.9" r="1.02"/>
</g>
<circle cx="219.7" cy="132.9" r="1.02" fill="#400000"/>
<g fill="none" stroke="#f00" stroke-width=".21">
<path d="M219.4 133.1l.3 .3M219.7 132.4v1M219.9 133.1l-.2 .3"/>
<circle cx="219.7" cy="132.9" r="1.02"/>
</g>
<g font-size="3.6" fill="#000080">
<text x="201.1" y="173.9">MULTI_AL4.pdsprj</text>
<text x="201.1" y="179.7">Multimedia Shield</text>
<text x="249.6" y="177.9">30/10/2025</text>
<text x="201.1" y="185.3">AP-VGA, PSRAM, conn.</text>
</g>
<g font-size="3.1">
<text x="89.9" y="32.9">J5</text>
<text x="143.3" y="35.5">J4</text>
<text x="119.5" y="46.6">C4</text>
<text x="242.3" y="43.1">J6</text>
<text x="34" y="60.9">J2</text>
<text x="82.3" y="66">J3</text>
<text x="194.1" y="63.1">J10</text>
<text x="112.8" y="70">R16</text>
<text x="143.3" y="78.7">U3</text>
<text x="199.3" y="89.8">R5</text>
<text x="212" y="84.7">R24</text>
<text x="245" y="89.8">R6</text>
<text x="257.7" y="84.7">R25</text>
<text x="180.5" y="97.4">C15</text>
<text x="204.2" y="105.5">Q1</text>
<text x="249.9" y="105.5">Q2</text>
<text x="128" y="111.7">J7</text>
<text x="89.9" y="123.4">R13</text>
<text x="34" y="129.5">J1</text>
<text x="77.2" y="128.4">R10</text>
<text x="191.5" y="130.4">J12</text>
<text x="211.8" y="132">JP1</text>
<text x="89.9" y="133.5">R12</text>
<text x="77.2" y="138.6">R9</text>
<text x="89.9" y="143.7">R11</text>
<text x="171.2" y="139.9">R15</text>
<text x="214.4" y="142.2">J11</text>
<text x="77.2" y="148.8">R8</text>
</g>
<g font-size="2.5" fill="#000080">
<text x="22.4" y="28.1">0</text>
<text x="273.6" y="28.1">0</text>
<text x="22.4" y="45.4">1</text>
<text x="273.6" y="45.4">1</text>
<text x="22.4" y="62.7">2</text>
<text x="273.6" y="62.7">2</text>
<text x="22.1" y="79.9">3</text>
<text x="273.6" y="79.9">3</text>
<text x="22.1" y="97.2">4</text>
<text x="273.6" y="97.2">4</text>
<text x="22.1" y="114.5">5</text>
<text x="273.6" y="114.5">5</text>
<text x="22.1" y="131.7">6</text>
<text x="273.6" y="131.7">6</text>
<text x="22.1" y="149">7</text>
<text x="273.6" y="149">7</text>
<text x="22.1" y="166.3">8</text>
<text x="273.6" y="166.3">8</text>
<text x="22.1" y="183.6">9</text>
<text x="249.5" y="185.6">1</text>
<text x="254" y="185.6">of</text>
<text x="259.6" y="185.6">2</text>
<text x="273.6" y="183.6">9</text>
<text x="238.2" y="189.7">1.0</text>
</g>
<text font-size="2.5" fill="#800000" x="160" y="50">MicroSD</text>
<g font-size="2.1" fill="#000080">
<text x="35.8" y="18.1">A</text>
<text x="60.7" y="18.3">B</text>
<text x="85.6" y="18.3">C</text>
<text x="110.4" y="18.3">D</text>
<text x="135.4" y="18.3">E</text>
<text x="160.4" y="18.3">F</text>
<text x="185.1" y="18.3">G</text>
<text x="210" y="18.3">H</text>
<text x="235.2" y="18.3">J</text>
<text x="259.8" y="18.3">K</text>
<text x="185.4" y="173.7">FILE NAME:</text>
<text x="249.6" y="173.2">DATE:</text>
<text x="185.2" y="179.2">DESIGN TITLE:</text>
<text x="185.1" y="184.5">SHEET:</text>
<text x="249.9" y="182.6">PAGE:</text>
<text x="185.4" y="189.4">BY:</text>
<text x="191" y="189.4">J. Arias</text>
<text x="231.1" y="189.6">REV:</text>
<text x="35.8" y="193.3">A</text>
<text x="60.7" y="193.3">B</text>
<text x="85.6" y="193.3">C</text>
<text x="110.4" y="193.3">D</text>
<text x="135.4" y="193.3">E</text>
<text x="160.4" y="193.3">F</text>
<text x="185.1" y="193.3">G</text>
<text x="210" y="193.3">H</text>
<text x="235.2" y="193.3">J</text>
<text x="259.8" y="193.3">K</text>
</g>
<g font-size="2.1">
<text x="105.4" y="27">5V</text>
<text x="123.1" y="27">3V3</text>
<text x="97.7" y="36">6</text>
<text x="227.3" y="34.6">5V</text>
<text x="97.7" y="41.1">4</text>
<text x="97.7" y="38.5">5</text>
<text x="102.8" y="40.9">5V</text>
<text x="102.8" y="38.3">3V3</text>
<text x="139.7" y="38.5">1</text>
<text x="139.7" y="41.1">2</text>
<text x="144.7" y="39.7">D2</text>
<text x="97.7" y="46.1">2</text>
<text x="97.7" y="43.6">3</text>
<text x="133.3" y="43.4">MOSI 3</text>
<text x="139.7" y="46.1">4</text>
<text x="144.7" y="42.2">CD/D3</text>
<text x="144.7" y="44.7">CMD</text>
<text x="144.7" y="47.3">VDD</text>
<text x="238.8" y="46.1">1</text>
<text x="243.8" y="47.3">1</text>
<text x="84.8" y="53.8">ARDUINO-SIL6</text>
<text x="97.7" y="48.7">1</text>
<text x="119.5" y="49.5">4.7uF</text>
<text x="133.3" y="48.5">SCK</text>
<text x="133.3" y="53.6">MISO 7</text>
<text x="139.7" y="48.7">5</text>
<text x="139.7" y="51.2">6</text>
<text x="144.7" y="49.8">CLK</text>
<text x="144.7" y="52.4">VSS</text>
<text x="238.8" y="48.7">2</text>
<text x="238.8" y="51.2">3</text>
<text x="238.8" y="53.8">4</text>
<text x="243.8" y="49.8">2</text>
<text x="243.8" y="52.4">3</text>
<text x="46.9" y="54.9">A3V3</text>
<text x="139.7" y="56.3">8</text>
<text x="144.7" y="54.9">D0</text>
<text x="144.7" y="57.4">D1</text>
<text x="238.8" y="56.3">5</text>
<text x="238.8" y="58.8">6</text>
<text x="243.8" y="54.9">4</text>
<text x="243.8" y="57.4">5</text>
<text x="243.8" y="60">6</text>
<text x="257.8" y="60">7</text>
<text x="262.8" y="58.8">7</text>
<text x="41.9" y="63.9">8</text>
<text x="138.6" y="63.9">10</text>
<text x="139.7" y="61.4">9</text>
<text x="144.7" y="62.5">CD</text>
<text x="144.7" y="65.1">SHLD</text>
<text x="242.3" y="63.9">MINI-DIN6</text>
<text x="41.9" y="71.5">5</text>
<text x="41.9" y="69">6</text>
<text x="41.9" y="66.5">7</text>
<text x="54.6" y="68.8">KDAT</text>
<text x="54.6" y="71.3">KCLK</text>
<text x="62.2" y="71.3">DP</text>
<text x="62.2" y="68.8">DN</text>
<text x="90.1" y="71.5">5</text>
<text x="90.1" y="69">6</text>
<text x="95.2" y="68.8">MOSI</text>
<text x="95.2" y="71.3">MISO</text>
<text x="102.8" y="68.8">IO0</text>
<text x="102.8" y="71.3">IO1</text>
<text x="143.3" y="69">MSDV-2108-BK33T</text>
<text x="183.6" y="70.6" transform="rotate(-90 183.6 70.6)">1</text>
<text x="186.2" y="70.6" transform="rotate(-90 186.2 70.6)">2</text>
<text x="188.7" y="70.6" transform="rotate(-90 188.7 70.6)">3</text>
<text x="194.1" y="66">CONN-SIL3</text>
<text x="41.9" y="76.6">3</text>
<text x="41.9" y="74.1">4</text>
<text x="54.6" y="76.4">DAC1</text>
<text x="54.6" y="73.9">SCK</text>
<text x="90.1" y="76.6">3</text>
<text x="90.1" y="74.1">4</text>
<text x="95.2" y="73.9">IO2</text>
<text x="95.2" y="76.4">IO3</text>
<text x="112.8" y="75.1">10k</text>
<text x="173.9" y="72.7">3V3</text>
<text x="41.9" y="81.7">1</text>
<text x="41.9" y="79.2">2</text>
<text x="54.6" y="81.5">nSDIN1</text>
<text x="54.6" y="79">SDFB1</text>
<text x="90.1" y="81.7">1</text>
<text x="90.1" y="79.2">2</text>
<text x="105.4" y="79">CS1</text>
<text x="139.7" y="81.7">1</text>
<text x="144.7" y="82.8">CE</text>
<text x="153.9" y="82.8">Vcc</text>
<text x="161.2" y="81.7">8</text>
<text x="34" y="86.8">ARDUINO-SIL8</text>
<text x="82.3" y="86.8">ARDUINO-SIL6</text>
<text x="105.4" y="84">CS2</text>
<text x="130.8" y="84">MISO</text>
<text x="130.8" y="86.6">IO2</text>
<text x="139.7" y="84.2">2</text>
<text x="139.7" y="86.8">3</text>
<text x="139.7" y="89.3">4</text>
<text x="144.7" y="85.4">SO/IO1</text>
<text x="144.7" y="87.9">IO2</text>
<text x="153.1" y="87.9">SCK</text>
<text x="154" y="85.4">IO3</text>
<text x="161.2" y="89.3">5</text>
<text x="161.2" y="84.2">7</text>
<text x="161.2" y="86.8">6</text>
<text x="166.3" y="89.1">MOSI</text>
<text x="166.3" y="84">IO3</text>
<text x="166.3" y="86.6">SCK</text>
<text x="212" y="87.6">15k</text>
<text x="257.7" y="87.6">15k</text>
<text x="143.3" y="94.4">LY68L6400</text>
<text x="144.7" y="90.5">GND</text>
<text x="151.5" y="90.5">SI/IO0</text>
<text x="199.3" y="92.7">15k</text>
<text x="245" y="92.7">15k</text>
<text x="143.3" y="96.9">SO8</text>
<text x="180.5" y="100.3">4.7uF</text>
<text x="189.2" y="101.8">KDAT</text>
<text x="234.9" y="101.8">KCLK</text>
<text x="204.2" y="108.4">BC847B</text>
<text x="249.9" y="108.4">BC847B</text>
<text x="123.4" y="119.8">13</text>
<text x="123.4" y="117.3">14</text>
<text x="123.4" y="114.7">15</text>
<text x="129.5" y="118.4">14</text>
<text x="129.5" y="115.9">15</text>
<text x="137.3" y="118.4">16</text>
<text x="143.5" y="117.3">16</text>
<text x="123.4" y="124.9">11</text>
<text x="123.4" y="122.3">12</text>
<text x="129.5" y="123.5">12</text>
<text x="129.5" y="120.9">13</text>
<text x="89.9" y="128.4">560R</text>
<text x="123.4" y="127.4">10</text>
<text x="124.5" y="130">9</text>
<text x="129.5" y="131.1">9</text>
<text x="129.5" y="128.6">10</text>
<text x="129.5" y="126">11</text>
<text x="224.7" y="126">5V</text>
<text x="41.9" y="137.6">6</text>
<text x="41.9" y="135">7</text>
<text x="41.9" y="132.5">8</text>
<text x="46.9" y="137.4">B0</text>
<text x="46.9" y="134.8">HSYNC</text>
<text x="46.9" y="132.3">VSYNC</text>
<text x="77.2" y="133.5">180R</text>
<text x="124.5" y="137.6">6</text>
<text x="124.5" y="135">7</text>
<text x="124.5" y="132.5">8</text>
<text x="129.5" y="136.2">7</text>
<text x="129.5" y="133.6">8</text>
<text x="161.2" y="132.4">3V3</text>
<text x="181.1" y="137.9" transform="rotate(-90 181.1 137.9)">1</text>
<text x="183.6" y="137.9" transform="rotate(-90 183.6 137.9)">2</text>
<text x="186.2" y="137.9" transform="rotate(-90 186.2 137.9)">3</text>
<text x="191.5" y="133.3">CONN-SIL3</text>
<text x="41.9" y="142.7">4</text>
<text x="41.9" y="140.1">5</text>
<text x="46.9" y="139.9">B1</text>
<text x="46.9" y="142.5">G0</text>
<text x="77.2" y="143.7">180R</text>
<text x="89.9" y="138.6">560R</text>
<text x="124.5" y="142.7">4</text>
<text x="124.5" y="140.1">5</text>
<text x="129.5" y="143.8">4</text>
<text x="129.5" y="141.3">5</text>
<text x="129.5" y="138.7">6</text>
<text x="211.8" y="138.1">JUMPER</text>
<text x="41.9" y="147.7">2</text>
<text x="41.9" y="145.2">3</text>
<text x="46.9" y="145">G1</text>
<text x="46.9" y="147.5">R0</text>
<text x="89.9" y="148.8">560R</text>
<text x="113" y="147.5">G</text>
<text x="113" y="145">B</text>
<text x="124.5" y="147.7">2</text>
<text x="124.5" y="145.2">3</text>
<text x="129.5" y="148.9">2</text>
<text x="129.5" y="146.3">3</text>
<text x="171.2" y="144.9">1k5</text>
<text x="173.9" y="147.5">DN</text>
<text x="210.9" y="147.5">1</text>
<text x="215.9" y="148.9">USBDM</text>
<text x="215.9" y="146.3">VCC</text>
<text x="34" y="155.4">ARDUINO-SIL8</text>
<text x="41.9" y="150.3">1</text>
<text x="46.9" y="150.1">R1</text>
<text x="77.2" y="153.8">180R</text>
<text x="113" y="150.1">R</text>
<text x="124.5" y="150.3">1</text>
<text x="128" y="155.4">DH-15-F</text>
<text x="129.5" y="151.4">1</text>
<text x="173.9" y="150.1">DP</text>
<text x="210.9" y="155.2">4</text>
<text x="210.9" y="150.1">2</text>
<text x="210.9" y="152.6">3</text>
<text x="215.9" y="154">GND</text>
<text x="215.9" y="151.4">USBDP</text>
<text x="234.9" y="152.8">5/6</text>
<text x="214.4" y="157.9">USB-F-TYPE_A_SHL</text>
</g>
<g font-size="2.1" fill="#800000">
<text x="44.4" y="38.3">ALHAMBRA-II Connectors</text>
<text x="85" y="37">RES</text>
<text x="85" y="39.6">3V3</text>
<text x="83.8" y="47.2">GND</text>
<text x="83.8" y="44.7">GND</text>
<text x="85" y="42.1">5VP</text>
<text x="44.4" y="49.7">3.3V analog</text>
<text x="86.3" y="49.7">nc</text>
<text x="183.5" y="58" transform="rotate(-90 183.5 58)">PS2</text>
<text x="188.6" y="55.4" transform="rotate(-90 188.6 55.4)">USB</text>
<text x="27.9" y="65">Aref</text>
<text x="26.6" y="67.5">GND</text>
<text x="27.9" y="70.1">D13</text>
<text x="78.7" y="70.1">A0</text>
<text x="27.9" y="77.7">D10</text>
<text x="27.9" y="75.1">D11</text>
<text x="27.9" y="72.6">D12</text>
<text x="78.7" y="72.6">A1</text>
<text x="78.7" y="75.1">A2</text>
<text x="78.7" y="77.7">A3</text>
<text x="29.2" y="82.8">D8</text>
<text x="29.2" y="80.2">D9</text>
<text x="72.3" y="82.8">DD5/SCL</text>
<text x="72.3" y="80.2">DD4/SDA</text>
<text x="158.7" y="99.3">PSRAM</text>
<text x="87.6" y="110.7">AP-VGA</text>
<text x="200.6" y="119.6">(BJTs operate in reverse (E as C, C as E) for incoming PS2 data)</text>
<text x="214.6" y="114.5">Bidirectional level shifters for PS2</text>
<text x="163.8" y="124.7">USB pullup</text>
<text x="181" y="125.3" transform="rotate(-90 181 125.3)">Full-speed Dev</text>
<text x="186.1" y="122.7" transform="rotate(-90 186.1 122.7)">Low-speed Dev</text>
<text x="191.1" y="125.3" transform="rotate(-90 191.1 125.3)">none: USB Host</text>
<text x="29.2" y="136.1">D6</text>
<text x="29.2" y="133.6">D7</text>
<text x="227.3" y="134.8">Close jumper if Host</text>
<text x="227.3" y="137.4">Left open if Device</text>
<text x="29.2" y="143.7">D3</text>
<text x="29.2" y="141.2">D4</text>
<text x="29.2" y="138.6">D5</text>
<text x="29.2" y="148.8">D1</text>
<text x="29.2" y="146.3">D2</text>
<text x="29.2" y="151.3">D0</text>
<text x="72.3" y="156.4">(plus 225ohm in series) (75 ohm load on monitor)</text>
<text x="82.5" y="161.5">B1 B0</text>
<text x="82.5" y="166.6">R1 R0</text>
<text x="82.5" y="164">G1 G0</text>
<text x="91.3" y="166.6">Video level</text>
<text x="82.5" y="170.4">L</text>
<text x="82.5" y="172.9">L</text>
<text x="87.6" y="170.4">L</text>
<text x="87.6" y="172.9">H</text>
<text x="92.7" y="172.9">246 mV</text>
<text x="95.2" y="170.4">0 mV</text>
<text x="82.5" y="178">H</text>
<text x="82.5" y="175.5">H</text>
<text x="87.6" y="175.5">L</text>
<text x="87.6" y="178">H</text>
<text x="92.7" y="178">723 mV</text>
<text x="92.7" y="175.5">477 mV</text>
</g>
</svg>
